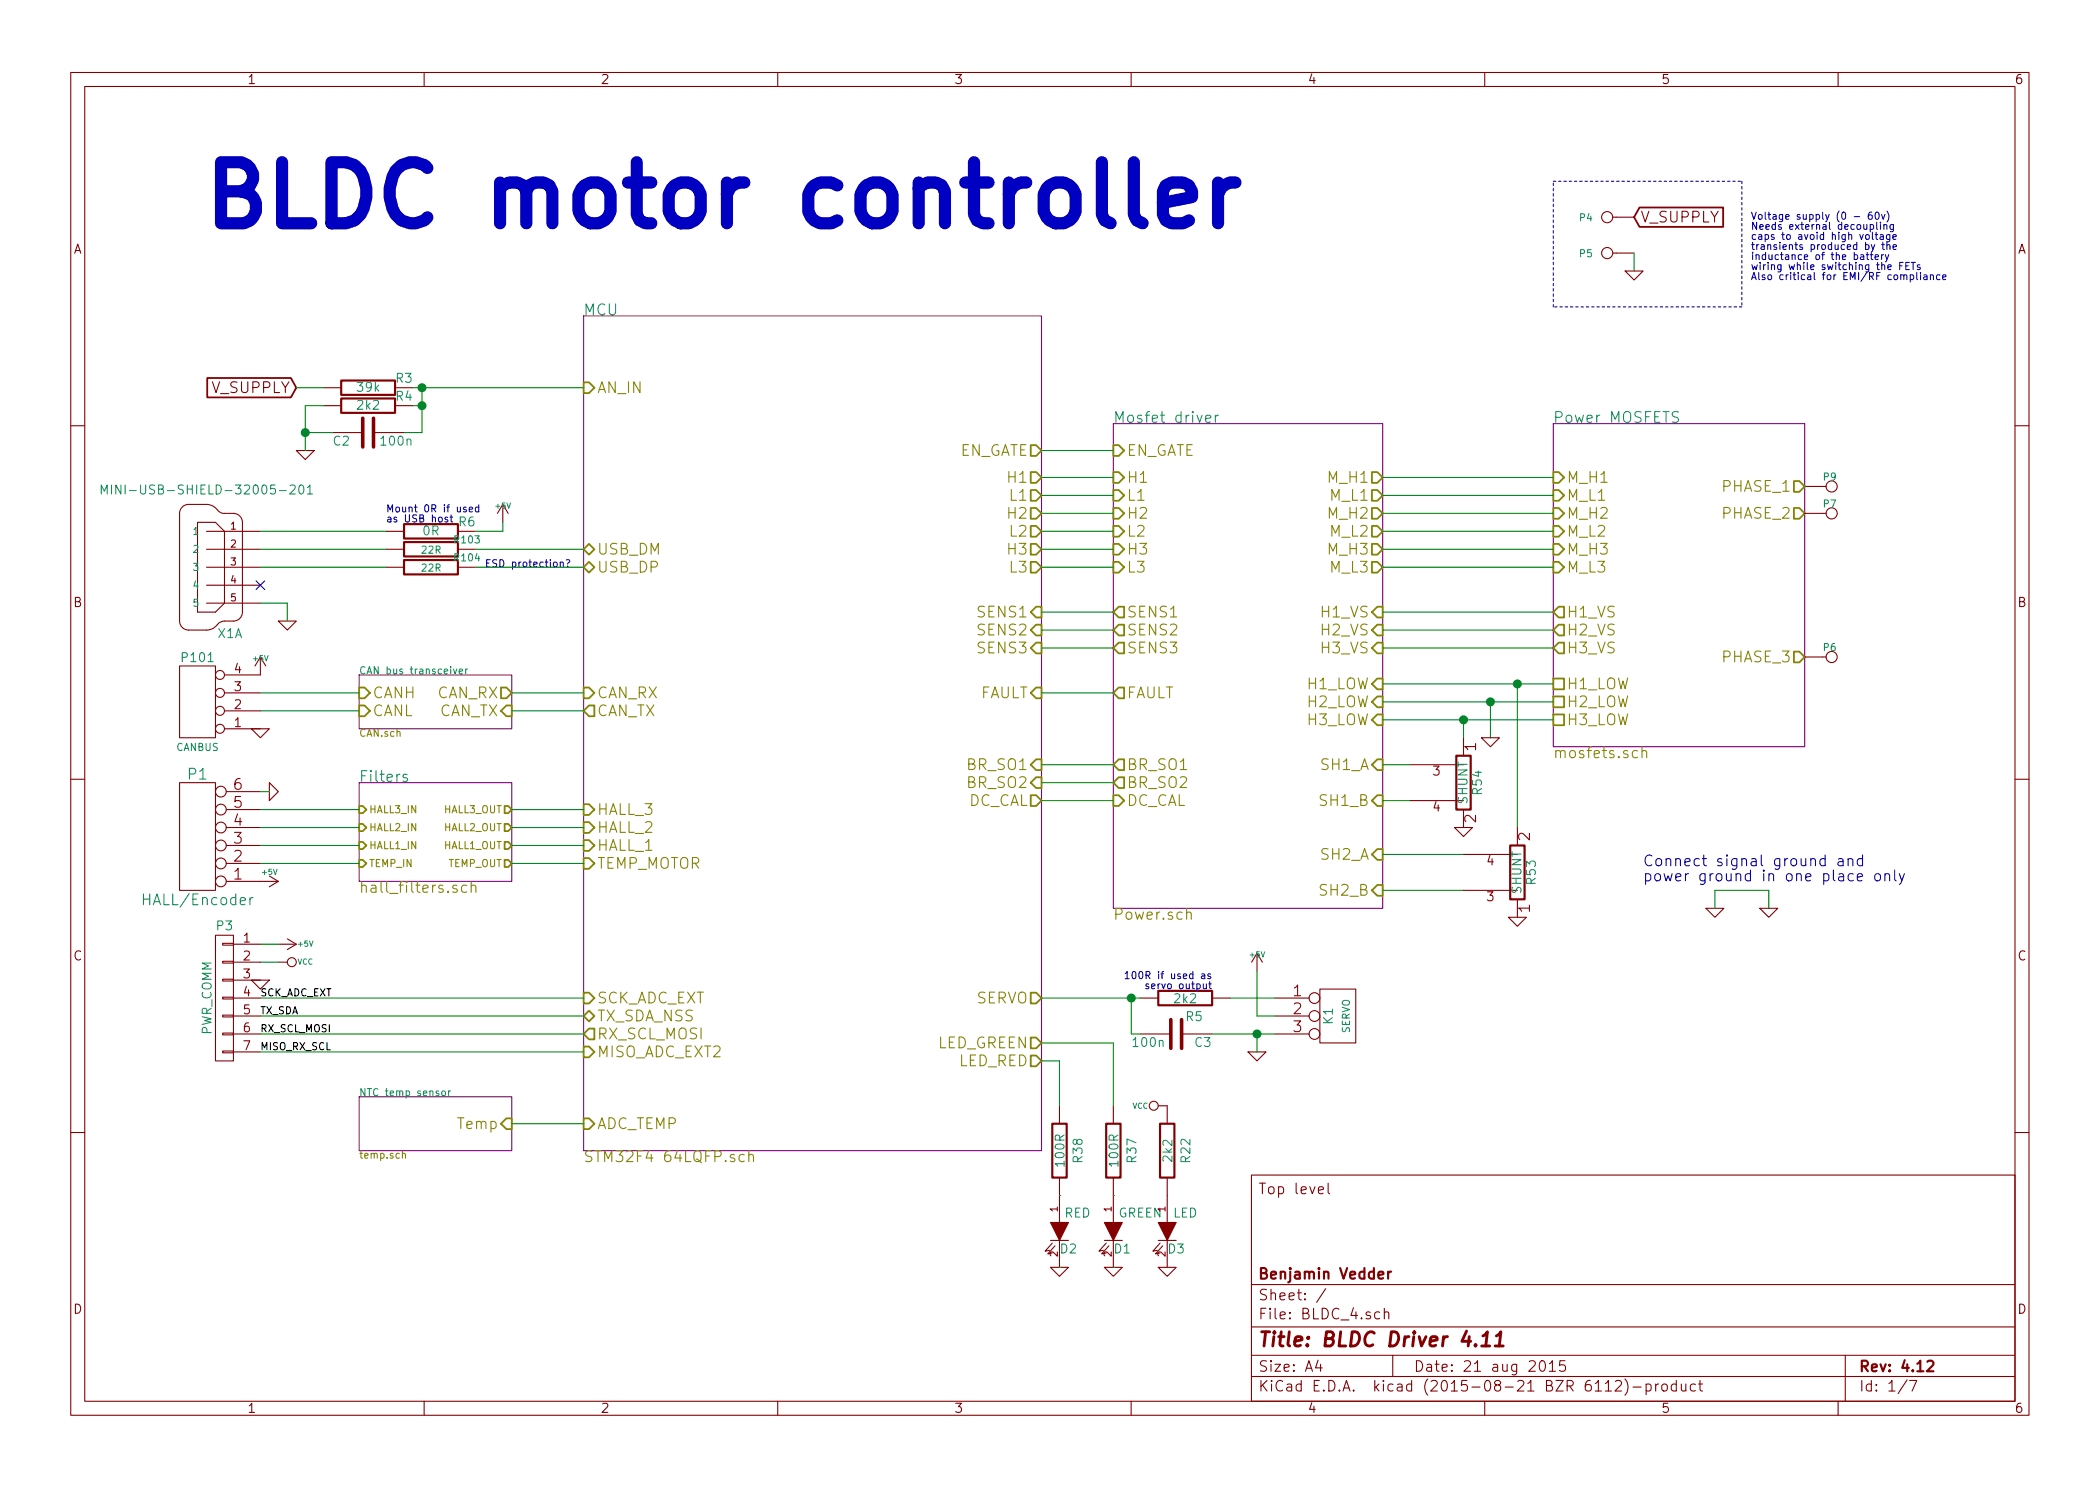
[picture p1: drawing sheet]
<svg xmlns="http://www.w3.org/2000/svg" width="297mm" height="210mm" viewBox="0 0 297 210" stroke-linecap="round" stroke-linejoin="round" font-family="sans-serif">
<g fill="none" stroke="#840000" stroke-width=".15">
<path d="M10 10.3h277v189.9h-277zM12 12.2h273v186.1h-273zM60 10.3v1.9M110 10.3v1.9M160 10.3v1.9M210 10.3v1.9M260 10.3v1.9M228.1 35.8h3M228.1 30.7h3M229.9 38.3h2.5l-1.3 1.3zM45.7 57.4h2.6M45.7 54.9h2.6"/>
<path d="M55.9 57.4h2.5M10 60.2h2M25.7 71.8l.2-.2 .7-.2h2.7a2.62 2.62 0 0 1 1.8 1l.5 .2h1.4a1.3 1.3 0 0 1 1.3 1.3v12.7a1.3 1.3 0 0 1-1.3 1.3h-1.4l-.5 .2a2.9 2.9 0 0 1-1.9 1h-2.5a1.3 1.3 0 0 1-1.3-1.2v-15.4zM27.9 73.9h2.6l1.2 1.3v10.1l-1.2 1.3h-2.6zM29.2 75.2h7.6M29.2 77.7h7.6M41.9 63.7h2.5l-1.2 1.3zM47 61.2h4.3M52.8 61.2h4.3M54.6 75.2h2.5M54.6 77.7h2.5M64.8 75.2h2.5"/>
<path d="M64.8 77.7h2.5M71.1 71.4l-.7 1.2M71.1 71.4v2.5M71.1 71.4l.8 1.2M255.3 72.6h3M255.3 68.8h3M285 60.2h2M25.4 94.2h5.1v10.2h-5.1zM29.2 80.3h7.6M29.2 82.8h7.6M29.2 85.3h7.6M31.7 98h5.1"/>
<path d="M36.8 93v2.5h-5.1M36.8 93l-.7 1.2M36.8 93l.8 1.2M39.4 87.9h2.5l-1.3 1.2zM54.6 80.3h2.5M64.8 80.3h2.5M255.3 93h3M10 110.3h2M25.4 110.7h5.1v15.3h-5.1zM31.7 103.1h5.1M31.7 100.6h5.1M32 119.6h4.8"/>
<path d="M32 117.1h4.8M32 114.5h4.8M32 112h4.8M35.6 103.1h2.5l-1.3 1.3zM38.1 110.7l1.3 1.3-1.3 1.3zM199.4 108.2h7.6M199.4 113.3h7.6M205.7 117.1h2.6l-1.3 1.3zM207 104.4v2.5M207 114.5v2.6M209.5 104.4h2.6l-1.3 1.3zM214.6 117.1v2.5"/>
<path d="M285 110.3h2M30.5 132.3h2.5v17.8h-2.5zM31.5 138.6h1.5v.2h-1.5zM31.5 136h1.5v.3h-1.5zM31.5 133.5h1.5v.2h-1.5zM32 124.7h7.4M32 122.2h4.8M33 133.6h3.8M33 136.1h3.8M33 138.7h3.8M35.6 138.7h2.5l-1.3 1.2zM38.1 123.9l1.3 .8"/>
<path d="M39.4 124.7l-1.3 .8M39.4 133.6h2.5M39.4 136.1h1.2M40.6 132.8l1.3 .8M41.9 133.6l-1.3 .8M177.8 134.9l.8 1.2M177.8 134.9v2.5M177.8 134.9l-.8 1.2M186.7 139.9h5.1v7.7h-5.1zM207 126h7.6M207 120.9h7.6M213.4 129.8h2.5l-1.3 1.3z"/>
<path d="M214.6 127.2v2.6M241.3 128.5h2.5l-1.2 1.3zM248.9 128.5h2.6l-1.3 1.3zM31.5 148.7h1.5v.3h-1.5zM31.5 146.2h1.5v.2h-1.5zM31.5 143.6h1.5v.3h-1.5zM31.5 141.1h1.5v.2h-1.5zM33 146.3h3.8M33 141.2h3.8M33 143.8h3.8M33 148.8h3.8M149.9 156.5v2.5"/>
<path d="M157.5 156.5v2.5M161.3 146.3h4.3M161.3 141.2h2.5M163.8 156.5h1.3v2.5M167.1 146.3h4.3M171.4 141.2h2.6M176.5 148.8h2.6l-1.3 1.3zM180.3 146.3h4.9M180.3 141.2h4.9M180.3 143.8h4.9M10 160.2h2M148.6 179.3h2.5l-1.2 1.3z"/>
<path d="M148.6 175.5h2.5M148.8 175.9l-1 1.1 .7-.1M149.2 176.3l-1 1.1 .6-.1M149.9 166.6v6.4M149.9 175.5v3.8M156.2 179.3h2.5l-1.2 1.3zM156.2 175.5h2.5M156.5 175.9l-1.1 1.1 .7-.1M156.8 176.3l-1 1.1 .7-.1M157.5 166.6v6.4M157.5 175.5v3.8M163.8 179.3h2.6l-1.3 1.3z"/>
<path d="M163.8 175.5h2.6M164.1 175.9l-1 1.1 .6-.1M164.5 176.3l-1.1 1.1 .7-.1M165.1 166.6v6.4M165.1 175.5v3.8M177 166.3h108v32h-108zM186.5 168.4l.7-.1-.1-.3-.4-.1-.2 .2 .1 .7 .1 .1 .4-.1M187.9 167.4v1.3l.2 .2M285 160.2h2M60 198.3v1.9M110 198.3v1.9M160 198.3v1.9"/>
<path d="M177 194.8h108M177 191.8h108M177 187.8h108M177 181.8h108M186.4 192.5l-.3 1h.9M186.8 193v1M187.5 182.3l-1.3 2M195.1 185.7l-.4-.1-.3 .3 .1 .6 .2 .1 .4-.1M195.8 185.7a.38 .38 0 0 1 .6 .1v.8M195.8 185.1v1.5M197 191.8v3M210 198.3v1.9"/>
<path d="M218 192.6a.34 .34 0 0 1 .5 .2 .77 .77 0 0 1-.4 1.2 .97 .97 0 0 1-.1-1.4zM219.2 193l.4-.5v1.5M219.2 194h.8M221.4 192.5h-.8v.7a.62 .62 0 0 1 .7 0l.1 .2v.5l-.2 .1h-.4l-.2-.1M227.1 195.8l.4-.5v1.5M227.1 196.8h.8M228.5 195.5l.2-.2 .5 .1a.37 .37 0 0 1 .1 .6l-.9 .8h1M229.8 195.1a1.71 1.71 0 0 1 0 2.3M231 196.3h1.1M232.8 195.9a.48 .48 0 0 1 .7 .1l.1 .1-.1 .6a.48 .48 0 0 1-.7 0M232.8 195.8v1.5M234.2 195.8v1"/>
<path d="M234.6 195.8l-.3 .1-.1 .2M235.1 196a.41 .41 0 0 1 .7 .1v.4a.41 .41 0 0 1-.4 .3 .41 .41 0 0 1-.3-.3zM237.1 195.9l-.4-.1-.3 .3 .1 .6 .2 .1 .4-.1M237.1 195.3v1.5M237.8 195.8l.1 .9a.4 .4 0 0 0 .6 0M238.5 195.8v1M239.8 195.9l-.4-.1-.3 .3 .1 .6 .2 .1 .4-.1M240.3 195.8h.5M240.5 195.3v1.3l.2 .2h.1M260 198.3v1.9M261 191.8v6.5M269.7 195.2l-1.2 2"/>
<path d="M270.1 195.3h1l-.6 1.5"/>
<circle cx="227.3" cy="35.8" r=".79"/>
<circle cx="227.3" cy="30.7" r=".79"/>
<circle cx="259.1" cy="72.6" r=".79"/>
<circle cx="259.1" cy="68.8" r=".79"/>
<circle cx="31.1" cy="95.5" r=".63"/>
<circle cx="31.1" cy="98" r=".63"/>
<circle cx="259.1" cy="93" r=".79"/>
<circle cx="31.1" cy="103.1" r=".63"/>
<circle cx="31.1" cy="100.6" r=".63"/>
<circle cx="31.2" cy="112" r=".76"/>
<circle cx="31.2" cy="114.5" r=".76"/>
<circle cx="31.2" cy="117.1" r=".76"/>
<circle cx="31.2" cy="119.6" r=".76"/>
<circle cx="31.2" cy="122.2" r=".76"/>
<circle cx="31.2" cy="124.7" r=".76"/>
<circle cx="41.3" cy="136.1" r=".63"/>
<circle cx="163.2" cy="156.5" r=".63"/>
<circle cx="185.9" cy="141.2" r=".76"/>
<circle cx="185.9" cy="146.3" r=".76"/>
<circle cx="185.9" cy="143.8" r=".76"/>
</g>
<g fill="none" stroke="#840000" stroke-width=".3">
<path d="M48.3 56.4h7.6v2h-7.6zM48.3 53.8h7.6v2.1h-7.6zM57.1 74.2h7.7v2h-7.7zM57.1 76.7h7.7v2h-7.7zM57.1 79.2h7.7v2.1h-7.7zM206 106.9h2v7.6h-2zM213.6 119.6h2v7.6h-2zM148.8 159h2.1v7.6h-2.1zM156.5 159h2v7.6h-2zM163.8 140.2h7.6v2h-7.6zM164.1 159h2v7.6h-2zM196.3 179.9v1"/>
<path d="M196.8 179.9l-.3 .1-.2 .2M272.6 192.7l.2-.2 .5 .1a.37 .37 0 0 1 .1 .6l-.9 .8h1"/>
</g>
<path d="M209.6 190.4h1.1M209.8 189l.6-.6-.2 2M211.5 190.4h1.1M211.7 189l.6-.6-.2 2" fill="none" stroke="#840000" stroke-width=".41"/>
<g fill="none" stroke="#008484" stroke-width=".15">
<path d="M170.5 59.3l.8-.2-.1-.3-.4-.1-.3 .3 .1 .7 .2 .1 .4-.1M171.9 58.7v1.1M172.3 58.7l-.2 .1-.2 .2M237.4 58.3a.62 .62 0 0 0-.8 .1 .36 .36 0 0 0 .2 .6 .53 .53 0 0 1 .6 .3l-.1 .3a.62 .62 0 0 1-.8 .1M14.3 69.9v-1.3l.5 .9 .4-.9v1.3M15.8 68.6v1.3M17.1 68.6v1.3l-.7-1.3v1.3M41 68.7l.5-.1 .2 .1 .1 .3-.1 .2-.7 .7h.8M42.4 68.7l.3-.1a.72 .72 0 0 1-.2 1.3l-.1-.1-.1-.4zM43.5 69l.3-.4v1.3M43.5 69.9h.7M64.1 94.7l.3 .6 .2-.6"/>
<path d="M64.9 95l.5-.1v-.2h-.3l-.2 .1 .1 .5h.4M65.9 94.7v.6M66.1 94.7h-.2v.2M57.6 109.6l-.4-.1-.2 .3 .1 .2 .5 .1 .1 .2-.1 .2-.1 .1-.5-.1M35.4 127v1M35.8 127l-.3 .1-.1 .2M62.6 154.4h.2l.2 .2v.2l-.2 .2h-.2l-.1-.2zM63.4 154.4v.6M63.7 154.4h-.2l-.1 .2"/>
</g>
<path d="M51.3 59.2v4M52.8 59.2v4M165.6 144.3v4M167.1 144.3v4" fill="none" stroke="#840000" stroke-width=".51"/>
<path d="M231.9 29.4h11.8v2.7h-11.8l-.8-1.4zM29.3 53.5h11.8l.8 1.4-.8 1.3h-11.8z" fill="none" stroke="#840000" stroke-width=".25"/>
<path d="M36.2 82.2l1.2 1.2M37.4 82.2l-1.2 1.2" fill="none" stroke="#000084" stroke-width=".15"/>
<g fill="none" stroke="#0000c2" stroke-width=".15">
<path d="M262.3 30.7h.7M263.2 36.1h.4v.6M263.6 36.3h-.3l-.2 .2 .2 .2h.3M264.1 35.7v.9l.2 .1M264.5 31.8h.3l.2 .2-.1 .4h-.4M264.5 36h.4M264.7 35.7v.9l.2 .1M264.7 34.6l.2 .7M264.7 30l-.3 .1-.1 .7 .1 .2 .4-.1-.1-.5h-.3l-.1 .2M264.8 32.9v.8l.2 .2M265.2 34.6l-.4 1h-.1M265.2 36.4l.5-.1v-.2l-.3-.1-.2 .2 .1 .5h.4"/>
<path d="M265.2 33.2h.4M265.4 30.1l.2-.1a.59 .59 0 0 1-.1 1 .71 .71 0 0 1-.1-.9zM265.4 32.9v.8l.2 .2M265.5 31.4v.9l.1 .2M266 33.2h.3l.1 .7M266 31.4v.1M266 31.8v.7M266.1 30.3l.3 .7 .2-.7M266.1 36v.7M266.2 34.6h.3M266.3 34.3v.8l.2 .2M266.4 33.4l-.4 .1-.1 .1 .1 .3 .4-.1"/>
<path d="M266.4 36l-.2 .1-.1 .1M266.5 31.9l.1-.1h.3v.7M266.5 31.8v.7M266.7 36l.2 .7M266.9 29.9a1.2 1.2 0 0 1 0 1.5M266.9 34.7l.1-.1 .3 .1v.6M266.9 34.3v1M267.2 36l-.4 1-.1 .1M267.3 33.2v.8l-.1 .2h-.3M267.3 33.2h-.3l-.2 .2 .1 .4h.4M267.7 33.5l.5-.1v-.2h-.3l-.2 .1 .1 .5h.4M267.8 35l.4-.1v-.2l-.3-.1-.1 .2v.4h.4"/>
<path d="M267.8 31.8v.8l-.1 .2h-.3M267.8 31.8h-.3l-.2 .2 .1 .4h.4M268.7 37.6h.3M269.2 37.1h-.5v1M269.6 37.6h.3M270.1 37.1h-.5v1h.5M270.2 38.9h.3l.2 .2-.1 .4h-.4M270.2 38.9v1M270.3 37.1h.6M270.6 37.1v1M271.1 38.6v.8l.1 .2M271.6 37.5h-.3l-.1 .1 .1 .2 .3 .1v.2h-.4"/>
<path d="M271.7 38.6v.1M271.7 38.9v.7M272.1 38.9h.4l.1 .7M272.6 39.1l-.4 .1-.1 .1 .1 .3 .4-.1M273 39l.2-.1h.2l.1 .7M273 38.9v.7M274.4 38.9h-.3l-.2 .2 .1 .4h.4M274.8 39.2l.5-.1-.1-.2h-.3l-.1 .1v.5h.4M63.3 73.2h-.2l-.2 .1 .2 .2 .2 .1v.2h-.4M63.7 73.2h.3M63.8 72.8v.9l.2 .2M65.9 71.8l-.2-.1-.1 .2v.2l.3 .1v.2h-.3"/>
<path d="M66.4 72.1l.5-.1-.1-.2-.3-.1-.1 .2v.5h.4M67.7 71.8l-.3-.1-.2 .3 .1 .4h.4M67.7 71.4v1M79.2 79.6l.2-.1 .2 .1 .1 .6M80.1 79.2h.3l.2 .1-.3 .5M80.3 80.1v.1M159.2 137.8l.2-.3v1M159.2 138.5h.5M160.2 137.6l.3-.1a.59 .59 0 0 1-.1 1l-.2-.1-.1-.3zM162.5 139.3l-.3-.1-.1 .2v.1l.4 .1v.2h-.4M171 139.2h.3M171.1 138.9v.8l.2 .2"/>
<path d="M260 121.6l.2-.1 .4 .1 .1 .9M260.7 121.8l-.5 .1a.3 .3 0 0 0-.2 .3 .3 .3 0 0 0 .2 .3l.5-.1M261.4 121.6a.38 .38 0 0 1 .7 .1v.8M261.4 121.5v1M262.7 124.1l.7-.1v-.3l-.5-.1-.2 .2 .1 .8h.1h.5M263.4 121.6a.48 .48 0 0 0-.6 0l-.1 .6a.48 .48 0 0 0 .7 .2M263.4 121v1.5M265.3 123.7a.42 .42 0 0 1 .7 .2v.5a.43 .43 0 0 1-.4 .2 .43 .43 0 0 1-.4-.2v-.5zM266.6 123.8a.38 .38 0 0 1 .7 0v.8M266.6 123.6v1M268 123.1v1.3l.2 .2M268.7 123.6l.3 1"/>
<path d="M269.4 123.6l-.5 1.4-.2 .1"/>
</g>
<path d="M82.5 44.7h64.8v118.1h-64.8zM157.5 59.9h38.1v68.6h-38.1zM219.7 59.9h35.6v45.8h-35.6zM50.8 95.5h21.6v7.6h-21.6zM50.8 110.7h21.6v14h-21.6zM50.8 155.2h21.6v7.6h-21.6z" fill="none" stroke="#840084" stroke-width=".15"/>
<path d="M232.3 106.3a.38 .38 0 0 1 .6 .1v.8M232.3 105.7v1.5M66 125.3a.48 .48 0 0 0-.6 .1l-.1 .6a.48 .48 0 0 0 .7 .2M66.6 125.4a.38 .38 0 0 1 .7 .1v.8M66.6 124.7v1.6M167.8 129.2a.38 .38 0 0 1 .7 .1v.8M56.9 163.3l.1-.1h.3l.1 .7M105.3 163.4a.48 .48 0 0 0-.7 .1l-.1 .6a.48 .48 0 0 0 .8 .2M105.9 163.5a.38 .38 0 0 1 .7 .1v.8M105.9 162.8v1.6" fill="none" stroke="#848400" stroke-width=".15"/>
<g fill="none" stroke="#848400" stroke-width=".25">
<path d="M82.5 54.1h.8l.8 .8-.8 .7h-.8zM82.5 77.7l.8-.7 .8 .7-.8 .8zM145.8 79.5h.8l.7 .8-.7 .7h-.8zM145.8 74.4h.8l.7 .8-.7 .7h-.8zM145.8 69.3h.8l.7 .8-.7 .8h-.8zM145.8 77h.8l.7 .7-.7 .8h-.8zM145.8 71.9h.8l.7 .7-.7 .8h-.8zM145.8 66.8h.8l.7 .8-.7 .7h-.8zM145.8 63h.8l.7 .7-.7 .8h-.8zM157.5 63h.7l.8 .7-.8 .8h-.7zM157.5 66.8h.7l.8 .8-.8 .7h-.7zM157.5 69.3h.7l.8 .8-.8 .8h-.7z"/>
<path d="M157.5 71.9h.7l.8 .7-.8 .8h-.7zM157.5 74.4h.7l.8 .8-.8 .7h-.7zM157.5 77h.7l.8 .7-.8 .8h-.7zM157.5 79.5h.7l.8 .8-.8 .7h-.7zM194.1 66.8h.7l.8 .8-.8 .7h-.7zM194.1 69.3h.7l.8 .8-.8 .8h-.7zM194.1 71.9h.7l.8 .7-.8 .8h-.7zM194.1 74.4h.7l.8 .8-.8 .7h-.7zM194.1 77h.7l.8 .7-.8 .8h-.7zM194.1 79.5h.7l.8 .8-.8 .7h-.7zM219.7 66.8h.8l.7 .8-.7 .7h-.8zM219.7 69.3h.8l.7 .8-.7 .8h-.8z"/>
<path d="M219.7 71.9h.8l.7 .7-.7 .8h-.8zM219.7 74.4h.8l.7 .8-.7 .7h-.8zM219.7 77h.8l.7 .7-.7 .8h-.8zM219.7 79.5h.8l.7 .8-.7 .7h-.8zM253.7 68.1h.8l.8 .7-.8 .8h-.8zM253.7 71.9h.8l.8 .7-.8 .8h-.8zM50.8 97.3h.8l.7 .7-.7 .8h-.8zM50.8 99.8h.8l.7 .8-.7 .7h-.8zM70.9 97.3h.7l.8 .7-.8 .8h-.7zM71.6 99.8h.8v1.5h-.8l-.7-.7zM82.5 80.3l.8-.8 .8 .8-.8 .7zM82.5 97.3h.8l.8 .7-.8 .8h-.8z"/>
<path d="M83.3 99.8h.8v1.5h-.8l-.8-.7zM146.6 97.3h.7v1.5h-.7l-.8-.8zM146.6 90.9h.7v1.6h-.7l-.8-.8zM146.6 88.4h.7v1.5h-.7l-.8-.8zM146.6 85.8h.7v1.6h-.7l-.8-.8zM158.2 97.3h.8v1.5h-.8l-.7-.8zM158.2 85.8h.8v1.6h-.8l-.7-.8zM158.2 88.4h.8v1.5h-.8l-.7-.8zM158.2 90.9h.8v1.6h-.8l-.7-.8zM194.1 96.8l.7-.8h.8v1.5h-.8zM194.8 98.5h.8v1.6h-.8l-.7-.8zM194.8 85.8h.8v1.6h-.8l-.7-.8z"/>
<path d="M194.8 88.4h.8v1.5h-.8l-.7-.8zM194.8 90.9h.8v1.6h-.8l-.7-.8zM219.7 96h1.5v1.5h-1.5zM219.7 98.5h1.5v1.6h-1.5zM220.5 85.8h.7v1.6h-.7l-.8-.8zM220.5 88.4h.7v1.5h-.7l-.8-.8zM220.5 90.9h.7v1.6h-.7l-.8-.8zM253.7 92.2h.8l.8 .8-.8 .7h-.8zM50.8 114h.5l.5 .5-.5 .6h-.5zM50.8 116.6h.5l.5 .5-.5 .5h-.5zM50.8 119.1h.5l.5 .5-.5 .5h-.5zM71.4 114h.5l.5 .5-.5 .6h-.5z"/>
<path d="M71.4 116.6h.5l.5 .5-.5 .5h-.5zM71.4 119.1h.5l.5 .5-.5 .5h-.5zM82.5 118.9h.8l.8 .7-.8 .8h-.8zM82.5 116.3h.8l.8 .8-.8 .8h-.8zM82.5 113.8h.8l.8 .7-.8 .8h-.8zM145.8 112.5h.8l.7 .8-.7 .7h-.8zM146.6 107.4h.7v1.6h-.7l-.8-.8zM146.6 110h.7v1.5h-.7l-.8-.8zM157.5 112.5h.7l.8 .8-.8 .7h-.7zM157.5 108.2l.7-.8h.8v1.6h-.8zM158.2 110h.8v1.5h-.8l-.7-.8zM194.1 108.2l.7-.8h.8v1.6h-.8z"/>
<path d="M194.1 113.3l.7-.8h.8v1.5h-.8zM194.8 101.1h.8v1.5h-.8l-.7-.8zM219.7 101.1h1.5v1.5h-1.5zM50.8 121.7h.5l.5 .5-.5 .5h-.5zM71.4 121.7h.5l.5 .5-.5 .5h-.5zM82.5 121.4h.8l.8 .8-.8 .7h-.8zM194.8 120.1h.8v1.6h-.8l-.7-.8zM194.8 125.2h.8v1.5h-.8l-.7-.7zM71.6 158.2h.8v1.6h-.8l-.7-.8zM82.5 158.2h.8l.8 .8-.8 .8h-.8zM82.5 140.5h.8l.8 .7-.8 .8h-.8zM82.5 148.1h.8l.8 .7-.8 .8h-.8z"/>
<path d="M82.5 146.3l.8-.8h.8v1.6h-.8zM83.3 143l.8 .8-.8 .7-.8-.7zM145.8 140.5h.8l.7 .7-.7 .8h-.8zM145.8 149.3h.8l.7 .8-.7 .8h-.8zM145.8 146.8h.8l.7 .8-.7 .7h-.8z"/>
</g>
<path d="M164.5 28.7l4.1-.8v-.8l-.4-.9-.8-.4h-1.7l-.8 .4-.4 .9v3.2l.4 .9 .8 .4h1.7l.8-.4M172.3 25.8v5.8M174.8 25.8a2.17 2.17 0 0 0-2.5 1.7" fill="none" stroke="#0000c2" stroke-width="1.7"/>
<g fill="#840000" stroke="#840000" stroke-width=".15">
<path d="M148.6 173h2.5l-1.2 2.5z"/>
<path d="M156.2 173h2.5l-1.2 2.5z"/>
<path d="M163.8 173h2.6l-1.3 2.5z"/>
</g>
<g fill="none" stroke="#008400" stroke-width=".15">
<path d="M231.1 35.8v2.5M41.9 54.9h3.8M45.7 57.4h-2.5v6.3M58.4 57.4h1.3M58.4 54.9h24.1M59.7 54.9v6.3h-2.6M36.8 75.2h17.8M36.8 77.7h17.8M43.2 61.2h3.8M67.3 77.7h15.2M71.1 73.9v1.3h-3.8M147.3 75.2h10.2"/>
<path d="M147.3 63.7h10.2M147.3 67.6h10.2M147.3 70.1h10.2M147.3 72.6h10.2M147.3 77.7h10.2M195.6 75.2h24.1M195.6 67.6h24.1M195.6 70.1h24.1M195.6 72.6h24.1M195.6 77.7h24.1M255.3 68.8h.1M36.8 85.3h3.8v2.6"/>
<path d="M36.8 80.3h17.8M36.8 98h14M67.3 80.3h15.2M72.4 98h10.1M147.3 80.3h10.2M147.3 98h10.2M147.3 86.6h10.2M147.3 89.1h10.2M147.3 91.7h10.2M195.6 80.3h24.1M195.6 86.6h24.1M195.6 89.1h24.1"/>
<path d="M195.6 91.7h24.1M195.6 96.8h24.1M195.6 99.3h24.1M210.8 99.3v5.1M214.6 96.8v20.3M36.8 112h1.3M36.8 100.6h14M36.8 114.5h14M36.8 117.1h14M36.8 119.6h14M72.4 100.6h10.1M72.4 114.5h10.1"/>
<path d="M72.4 117.1h10.1M72.4 119.6h10.1M147.3 110.7h10.2M147.3 108.2h10.2M147.3 113.3h10.2M195.6 108.2h3.8M195.6 113.3h3.8M195.6 101.8h24.1M207 101.8v2.6M36.8 133.6h2.6M36.8 136.1h2.6M36.8 122.2h14"/>
<path d="M72.4 122.2h10.1M177.8 137.4v6.4h2.5M195.6 120.9h11.4M195.6 126h11.4M242.6 128.5v-2.5h7.6v2.5M36.8 141.2h45.7M36.8 146.3h45.7M36.8 143.8h45.7M36.8 148.8h45.7M72.4 159h10.1M147.3 141.2h14M147.3 150.1h2.6v6.4"/>
<path d="M147.3 147.6h10.2v8.9M160 141.2v5.1M171.4 146.3h8.9M174 141.2h6.3M177.8 146.3v2.5M149.9 169.2h.1M149.9 179.3h.1M157.5 169.2h.1M157.5 179.3h.1"/>
</g>
<g fill="#008400" stroke="#008400" stroke-width=".25">
<circle cx="43.2" cy="61.2" r=".51"/>
<circle cx="59.7" cy="54.9" r=".51"/>
<circle cx="59.7" cy="57.4" r=".51"/>
<circle cx="177.8" cy="146.3" r=".51"/>
<circle cx="160" cy="141.2" r=".51"/>
<circle cx="207" cy="101.8" r=".51"/>
<circle cx="214.6" cy="96.8" r=".51"/>
<circle cx="210.8" cy="99.3" r=".51"/>
</g>
<path d="M219.7 25.6h26.7M246.4 25.6v17.8M219.7 43.4v-17.8M246.4 43.4h-26.7" fill="none" stroke="#0000c2" stroke-width=".15" stroke-dasharray=".3 .4"/>
<text font-size="12" fill="#0000c2" x="29.2" y="32">BLDC motor controller</text>
<text font-size="2.8" fill="#840000" x="178" y="190.5">Title: BLDC Driver 4.11</text>
<g font-size="2.1" fill="#840000">
<text x="232.1" y="31.5">V_SUPPLY</text>
<text x="29.9" y="55.6">V_SUPPLY</text>
<text x="208.8" y="106.2" transform="rotate(-90 208.8 106.2)">1</text>
<text x="33.1" y="111.8">6</text>
<text x="33.1" y="119.4">3</text>
<text x="33.1" y="116.8">4</text>
<text x="33.1" y="114.3">5</text>
<text x="208.8" y="116.4" transform="rotate(-90 208.8 116.4)">2</text>
<text x="216.4" y="118.9" transform="rotate(-90 216.4 118.9)">2</text>
<text x="33.1" y="124.5">1</text>
<text x="33.1" y="121.9">2</text>
<text x="216.4" y="129.1" transform="rotate(-90 216.4 129.1)">1</text>
<text x="182.9" y="141">1</text>
<text x="182.9" y="143.5">2</text>
<text x="182.9" y="146">3</text>
<text x="178" y="169">Top level</text>
<text x="178" y="184">Sheet: /</text>
<text x="178" y="181">Benjamin Vedder</text>
<text x="178" y="186.7">File: BLDC_4.sch</text>
<text x="178" y="196.9">KiCad E.D.A. kicad (2015-08-21 BZR 6112)-product</text>
<text x="178" y="194.1">Size: A4</text>
<text x="200" y="194.1">Date: 21 aug 2015</text>
<text x="263" y="194.1">Rev: 4.12</text>
<text x="263" y="196.9">Id: 1/7</text>
</g>
<g font-size="2.1" fill="#008484">
<text x="82.5" y="44.6">MCU</text>
<text x="157.5" y="59.8">Mosfet driver</text>
<text x="219.7" y="59.8">Power MOSFETS</text>
<text x="26.6" y="110.3">P1</text>
<text x="50.8" y="110.6">Filters</text>
<text x="20.6" y="128.1">HALL/Encoder</text>
</g>
<g font-size="2.1" fill="#848400">
<text x="84.5" y="55.6">AN_IN</text>
<text x="135.4" y="64.5">EN_GATE</text>
<text x="159.4" y="64.5">EN_GATE</text>
<text x="142.7" y="68.3">H1</text>
<text x="142.9" y="70.9">L1</text>
<text x="159.4" y="68.3">H1</text>
<text x="159.4" y="70.9">L1</text>
<text x="188" y="68.3">M_H1</text>
<text x="188.2" y="70.9">M_L1</text>
<text x="221.6" y="68.3">M_H1</text>
<text x="221.6" y="70.9">M_L1</text>
<text x="243.7" y="69.6">PHASE_1</text>
<text x="142.7" y="73.4">H2</text>
<text x="142.9" y="75.9">L2</text>
<text x="159.4" y="73.4">H2</text>
<text x="159.4" y="75.9">L2</text>
<text x="188" y="73.4">M_H2</text>
<text x="188.2" y="75.9">M_L2</text>
<text x="221.6" y="73.4">M_H2</text>
<text x="221.6" y="75.9">M_L2</text>
<text x="243.7" y="73.4">PHASE_2</text>
<text x="84.5" y="78.5">USB_DM</text>
<text x="84.5" y="81">USB_DP</text>
<text x="142.7" y="78.5">H3</text>
<text x="142.9" y="81">L3</text>
<text x="159.4" y="78.5">H3</text>
<text x="159.4" y="81">L3</text>
<text x="188" y="78.5">M_H3</text>
<text x="188.2" y="81">M_L3</text>
<text x="221.6" y="78.5">M_H3</text>
<text x="221.6" y="81">M_L3</text>
<text x="138.4" y="89.9">SENS2</text>
<text x="138.4" y="87.4">SENS1</text>
<text x="159.4" y="87.4">SENS1</text>
<text x="159.4" y="89.9">SENS2</text>
<text x="186.9" y="87.4">H1_VS</text>
<text x="186.9" y="89.9">H2_VS</text>
<text x="221.6" y="87.4">H1_VS</text>
<text x="221.6" y="89.9">H2_VS</text>
<text x="138.4" y="92.5">SENS3</text>
<text x="159.4" y="92.5">SENS3</text>
<text x="186.9" y="92.5">H3_VS</text>
<text x="221.6" y="92.5">H3_VS</text>
<text x="243.7" y="93.7">PHASE_3</text>
<text x="52.7" y="98.8">CANH</text>
<text x="52.7" y="101.3">CANL</text>
<text x="61.7" y="98.8">CAN_RX</text>
<text x="62" y="101.3">CAN_TX</text>
<text x="84.5" y="98.8">CAN_RX</text>
<text x="84.5" y="101.3">CAN_TX</text>
<text x="138.4" y="98.8">FAULT</text>
<text x="159.4" y="98.8">FAULT</text>
<text x="184.8" y="97.5">H1_LOW</text>
<text x="184.8" y="100.1">H2_LOW</text>
<text x="221.6" y="97.5">H1_LOW</text>
<text x="221.6" y="100.1">H2_LOW</text>
<text x="184.8" y="102.6">H3_LOW</text>
<text x="219.7" y="107.3">mosfets.sch</text>
<text x="221.6" y="102.6">H3_LOW</text>
<text x="136.9" y="109">BR_SO1</text>
<text x="136.9" y="111.5">BR_SO2</text>
<text x="159.4" y="109">BR_SO1</text>
<text x="159.4" y="111.5">BR_SO2</text>
<text x="186.8" y="109">SH1_A</text>
<text x="84.5" y="117.9">HALL_2</text>
<text x="84.5" y="115.3">HALL_3</text>
<text x="136.8" y="114">DC_CAL</text>
<text x="159.4" y="114">DC_CAL</text>
<text x="186.8" y="114">SH1_B</text>
<text x="84.5" y="120.4">HALL_1</text>
<text x="84.5" y="122.9">TEMP_MOTOR</text>
<text x="186.8" y="121.7">SH2_A</text>
<text x="50.8" y="126.3">hall_filters.sch</text>
<text x="157.5" y="130.1">Power.sch</text>
<text x="186.8" y="126.7">SH2_B</text>
<text x="84.5" y="142">SCK_ADC_EXT</text>
<text x="137.9" y="142">SERVO</text>
<text x="84.5" y="149.6">MISO_ADC_EXT2</text>
<text x="84.5" y="147.1">RX_SCL_MOSI</text>
<text x="84.5" y="144.5">TX_SDA_NSS</text>
<text x="132.4" y="148.3">LED_GREEN</text>
<text x="135.5" y="150.9">LED_RED</text>
<text x="64.8" y="159.8">Temp</text>
<text x="84.5" y="159.8">ADC_TEMP</text>
<text x="82.5" y="164.4">STM32F4 64LQFP.sch</text>
</g>
<g font-size="2.1" fill="#0000c2">
<text x="232.4" y="122.6">Connect signal ground and</text>
<text x="232.4" y="124.7">power ground in one place only</text>
</g>
<g font-size="1.8" fill="#840000">
<text x="35" y="11.9">1</text>
<text x="85" y="11.9">2</text>
<text x="135" y="11.9">3</text>
<text x="185" y="11.9">4</text>
<text x="235" y="11.9">5</text>
<text x="285" y="11.9">6</text>
<text x="10.4" y="35.9">A</text>
<text x="285.4" y="35.9">A</text>
<text x="56" y="56.7">R4</text>
<text x="10.4" y="85.9">B</text>
<text x="285.4" y="85.9">B</text>
<text x="33.2" y="95.2">4</text>
<text x="33.2" y="100.3">2</text>
<text x="33.2" y="97.8">3</text>
<text x="33.2" y="102.9">1</text>
<text x="202.7" y="109.7">3</text>
<text x="202.7" y="114.8">4</text>
<text x="210.3" y="122.4">4</text>
<text x="210.3" y="127.5">3</text>
<text x="10.4" y="135.9">C</text>
<text x="34.4" y="133.3">1</text>
<text x="34.4" y="135.9">2</text>
<text x="285.4" y="135.9">C</text>
<text x="34.4" y="138.4">3</text>
<text x="34.4" y="141">4</text>
<text x="34.4" y="143.5">5</text>
<text x="34.4" y="146">6</text>
<text x="34.4" y="148.6">7</text>
<text x="10.4" y="185.9">D</text>
<text x="285.4" y="185.9">D</text>
<text x="35" y="199.9">1</text>
<text x="85" y="199.9">2</text>
<text x="135" y="199.9">3</text>
<text x="185" y="199.9">4</text>
<text x="235" y="199.9">5</text>
<text x="285" y="199.9">6</text>
</g>
<g font-size="1.8" fill="#008484">
<text x="50.6" y="58">2k2</text>
<text x="50.6" y="55.4">39k</text>
<text x="56" y="54.1">R3</text>
<text x="47.2" y="63">C2</text>
<text x="54" y="63">100n</text>
<text x="17.1" y="69.9">MINI-USB-SHIELD-32005-201</text>
<text x="59.8" y="75.7">0R</text>
<text x="64.9" y="74.5">R6</text>
<text x="25.9" y="93.7">P101</text>
<text x="30.8" y="90.3">X1A</text>
<text x="207.6" y="113.8" transform="rotate(-90 207.6 113.8)">SHUNT</text>
<text x="209.6" y="112.4" transform="rotate(-90 209.6 112.4)">R54</text>
<text x="217.2" y="125.1" transform="rotate(-90 217.2 125.1)">R53</text>
<text x="30.7" y="131.6">P3</text>
<text x="215.2" y="126.5" transform="rotate(-90 215.2 126.5)">SHUNT</text>
<text x="166.2" y="141.9">2k2</text>
<text x="29.9" y="146.6" transform="rotate(-90 29.9 146.6)">PWR_COMM</text>
<text x="167.8" y="144.5">R5</text>
<text x="169" y="148.1">C3</text>
<text x="188.5" y="144.9" transform="rotate(-90 188.5 144.9)">K1</text>
<text x="150.6" y="164.9" transform="rotate(-90 150.6 164.9)">100R</text>
<text x="153.1" y="164.4" transform="rotate(-90 153.1 164.4)">R38</text>
<text x="158.2" y="164.9" transform="rotate(-90 158.2 164.9)">100R</text>
<text x="160.7" y="164.4" transform="rotate(-90 160.7 164.4)">R37</text>
<text x="165.8" y="164.3" transform="rotate(-90 165.8 164.3)">2k2</text>
<text x="168.4" y="164.4" transform="rotate(-90 168.4 164.4)">R22</text>
<text x="150.5" y="172.3">RED</text>
<text x="158.1" y="172.3">GREEN</text>
<text x="165.9" y="172.3">LED</text>
<text x="150" y="177.3">D2</text>
<text x="157.6" y="177.3">D1</text>
<text x="165.3" y="177.3">D3</text>
</g>
<text font-size="1.8" fill="#008400" x="160.4" y="148.1">100n</text>
<g font-size="1.4" fill="#008484">
<text x="223.4" y="31.3">P4</text>
<text x="223.4" y="36.4">P5</text>
<text x="257.9" y="68">P9</text>
<text x="257.9" y="71.8">P7</text>
<text x="27.4" y="75.7">1</text>
<text x="64.4" y="76.9">R103</text>
<text x="27.4" y="78.2">2</text>
<text x="27.4" y="80.8">3</text>
<text x="27.4" y="83.3">4</text>
<text x="59.7" y="78.3">22R</text>
<text x="59.7" y="80.9">22R</text>
<text x="64.4" y="79.4">R104</text>
<text x="27.4" y="85.8">5</text>
<text x="50.8" y="95.4">CAN bus transceiver</text>
<text x="257.9" y="92.1">P6</text>
<text x="24.9" y="106.2">CANBUS</text>
<text x="190.9" y="146.2" transform="rotate(-90 190.9 146.2)">SERVO</text>
<text x="50.8" y="155.1">NTC temp sensor</text>
</g>
<g font-size="1.4" fill="#0000c2">
<text x="247.6" y="31.1">Voltage supply (0 - 60v)</text>
<text x="247.6" y="32.5">Needs external decoupling</text>
<text x="247.6" y="33.9">caps to avoid high voltage</text>
<text x="247.6" y="35.4">transients produced by the</text>
<text x="247.6" y="36.8">inductance of the battery</text>
<text x="247.6" y="38.2">wiring while switching the FETs</text>
<text x="247.6" y="39.6">Also critical for EMI/RF compliance</text>
<text x="54.6" y="72.5">Mount 0R if used</text>
<text x="54.6" y="73.9">as USB host</text>
<text x="68.6" y="80.3">ESD protection?</text>
<text x="161.1" y="138.5">100R if used as</text>
<text x="162.9" y="139.9">servo output</text>
</g>
<g font-size="1.4" fill="#840000">
<text x="32.6" y="74.9">1</text>
<text x="32.6" y="77.5">2</text>
<text x="32.6" y="80">3</text>
<text x="32.6" y="82.5">4</text>
<text x="32.6" y="85.1">5</text>
<text x="149.6" y="171.4" transform="rotate(-90 149.6 171.4)">1</text>
<text x="157.2" y="171.4" transform="rotate(-90 157.2 171.4)">1</text>
<text x="164.8" y="171.4" transform="rotate(-90 164.8 171.4)">1</text>
<text x="149.6" y="177.8" transform="rotate(-90 149.6 177.8)">2</text>
<text x="157.2" y="177.8" transform="rotate(-90 157.2 177.8)">2</text>
<text x="164.8" y="177.8" transform="rotate(-90 164.8 177.8)">2</text>
</g>
<g font-size="1.4" fill="#848400">
<text x="50.8" y="104.2">CAN.sch</text>
<text x="52.2" y="115.1">HALL3_IN</text>
<text x="52.2" y="117.6">HALL2_IN</text>
<text x="62.6" y="115.1">HALL3_OUT</text>
<text x="62.6" y="117.6">HALL2_OUT</text>
<text x="52.2" y="120.1">HALL1_IN</text>
<text x="52.2" y="122.7">TEMP_IN</text>
<text x="62.6" y="120.1">HALL1_OUT</text>
<text x="63.3" y="122.7">TEMP_OUT</text>
<text x="50.8" y="163.9">temp.sch</text>
</g>
<g font-size="1.4">
<text x="36.8" y="143.5">TX_SDA</text>
<text x="36.8" y="141">SCK_ADC_EXT</text>
<text x="36.8" y="146">RX_SCL_MOSI</text>
<text x="36.8" y="148.6">MISO_RX_SCL</text>
</g>
<g font-size="1.1" fill="#008484">
<text x="70.2" y="72">+5V</text>
<text x="35.9" y="93.5">+5V</text>
<text x="37.1" y="123.8">+5V</text>
<text x="42.1" y="136.5">VCC</text>
<text x="42.2" y="133.9">+5V</text>
<text x="176.8" y="135.5">+5V</text>
<text x="160.2" y="156.9">VCC</text>
</g>
</svg>
